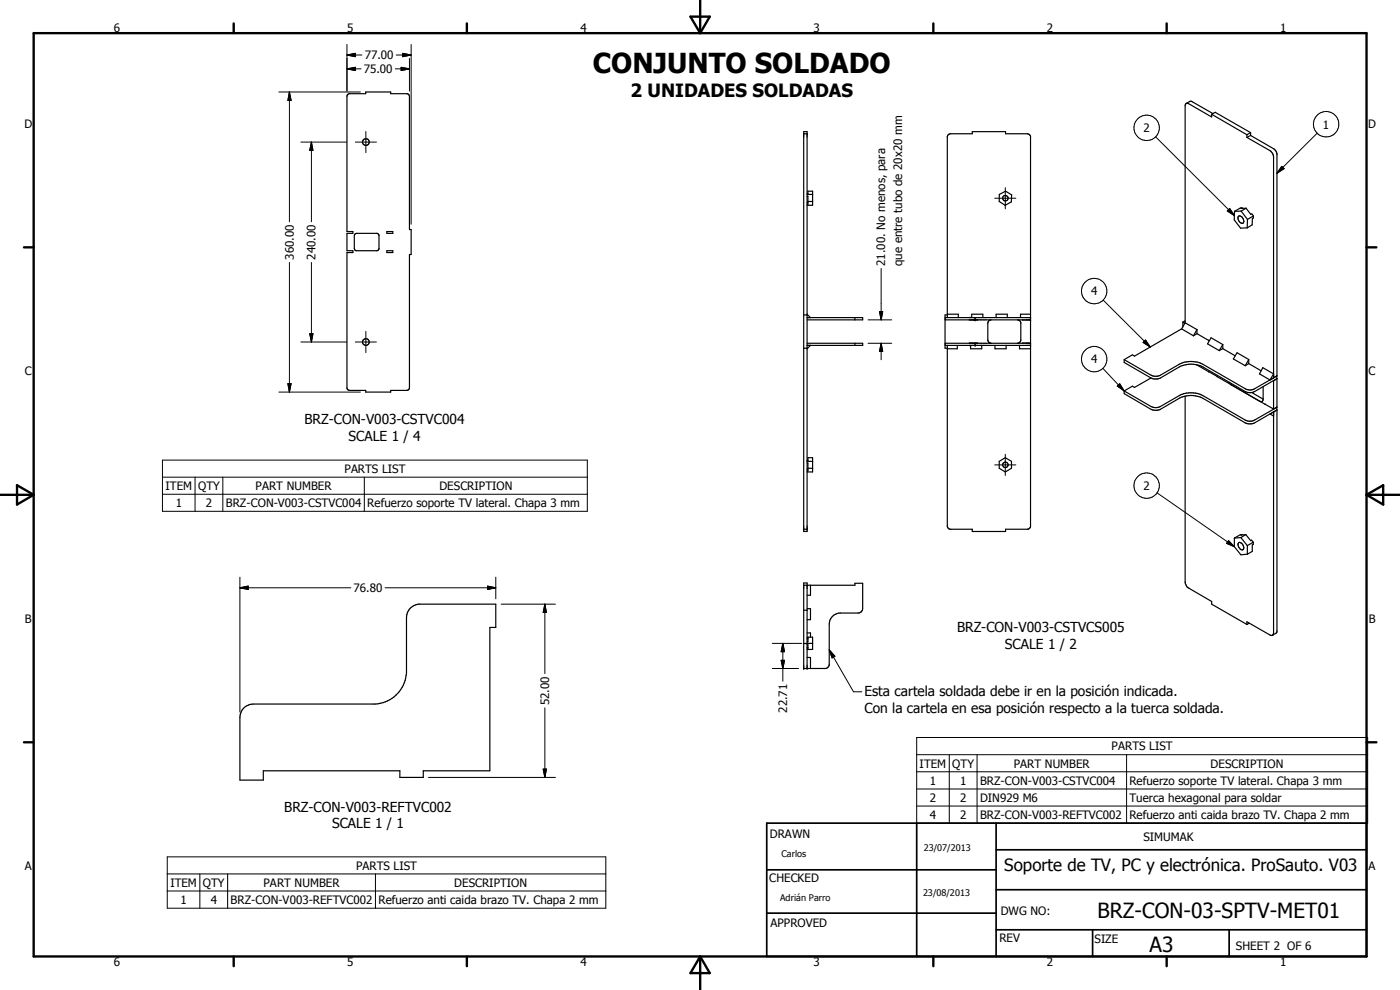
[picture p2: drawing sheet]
<svg xmlns="http://www.w3.org/2000/svg" width="420mm" height="297mm" viewBox="0 0 420 297" stroke-linecap="round" stroke-linejoin="round" font-family="sans-serif">
<g fill="none" stroke="#000" stroke-width=".35">
<path d="M104.2 28.5l.7-.4h4.9v-.5h7.5v.5l5 .1 .6 .7v40h.5v7.5h-.5v40l-.6 .7h-5v.5h-7.5v-.5h-4.9l-.7-.5-.1-40.8h1.8v-.6h-1.8v-5.2h1.8v-.5h-1.8zM241.2 39.5h1v120h-1zM356 31l-.3 .7v65.2M356 31l.7 .1 6.9 4v-.8M356 31l1.1-.6h.5l6.4 3.7M363.6 34.3l10.6 6.1M363.6 34.3l1.1-.6 10.6 6.1M375.3 39.8v.8M375.3 39.8l-1.1 .6M241.2 40.1h1M242.2 58.9h.3v2.4h-.3M242.2 58.1h.3v-.7h1.4v4.2h-1.7"/>
<path d="M242.2 58.3h1.7M299.9 58.3l1.9-.9 1.8 1.1-.1 2.1-1.8 1-1.8-1.1zM374.2 41.2l7 4 .8 1.1 .2 .7v66.4l-1 .6M374.2 40.4v.8M375.3 40.6l7.1 4.1 .8 1.5v66.5l-1 .6M375.3 40.6l-1.1 .6M106.5 70.2l.4-.2 6.5 .1 .3 .5v4.3l-.5 .3h-6.3l-.4-.1-.2-.6v-3.8zM116.1 69.5h1.8v.5h-1.8zM116.1 75.2h1.8v.6h-1.8zM242.2 60.8h.3M242.5 60.5h1.4M370.5 63.4l-.1 2.6 1.9 2.5 2-.1"/>
<path d="M371.7 64.9a1.41 1.41 0 0 1 1.3 2.1 1.47 1.47 0 0 1-1.3-2.1zM372.5 63.3l1.9 2.5M372.5 63.3l-2 .1M372.8 62.4l-.2 .1M372.8 62.4l-.3 .1h1.5M372.8 62.4h-.5l-1.8 1M374 62.5l1.4 1.8 .3-.1 .5 .6M374 62.5l-1.5 .8M374.4 65.8l-.1 2.6M376.2 64.8l-.1 .6-.2 .2-.1 1.9-1.5 .9M376.2 64.8l-1.8 1M241.2 94.5h1"/>
<path d="M242.2 95.3h16.7v.7h-16.7M242.2 94.3l1 1M256.6 95.3v.7M284.3 95.3l.1-54.6 .9-.6h6.5v-.6h10v.6l6.7 .1 .8 .7v62l-2.4 .1M284.3 94.5h-.7v10h.7M284.3 94.3h3.3v1M290.9 96h2.4M290.9 95.2v.1M291.6 95.3v-1h3.4v1M292.6 95.3v.7M297.5 96l-.7 .2-.4 .7v5.1l.4 .7 .7 .3M298.9 95.3v-1h3.4v1"/>
<path d="M305.3 96l.7 .2 .4 .6v5.4l-.3 .4-.8 .4M306.9 96h2.4M309.3 95.3h-25.6v.7h25.6M309.3 94.3h-3v1M354.6 98.7l-14.1 8.1-.7-.3-2.4 1.4M354.6 98.7l3.6 2.1M355 96.6l.6 .4M355 96.6v1.5M355.7 96.3l-.7 .3M355.7 96.9l-1.1 1.8M355.7 96.9l3.5 2M359.2 98.9l-1 1.9"/>
<path d="M359.2 98.9v1.2M241.2 104.5h1M242.2 103h16.7v.6h-16.7M243.2 103.6l-1 1M256.6 103v.6M284.3 103.6v54.4l.8 .8h6.7v.7h10v-.7h6.7l.8-.8v-55h-25.6v.6h25.6M287.3 103.6v1h-3M290.9 103h2.4M290.9 103.6l.4 .1M291.3 103.6v1h3.3v-1M292.6 103v.6M298.6 103.6v1h3.4v-1"/>
<path d="M306 103.6v1h3.3M337.4 107.9l8 4.7a3.1 3.1 0 0 0 2.9 0l5.6-3.3a7.9 7.9 0 0 1 7.1 0l12.7 7.3a2.79 2.79 0 0 0 2.8 0l6.7-3.8M337.4 107.9v.9l8 4.6M337.4 117.3v.8l8 4.7a3.5 3.5 0 0 0 2.9 0l6-3.5 1.4-.4M337.4 117.3l8 4.7a3.1 3.1 0 0 0 2.9 0l5.6-3.3a7.9 7.9 0 0 1 7.1 0l13.6 7.7h1.1l.8-.4 6.7-3.8M345.4 113.4l.9 .3 1.7-.2 5.9-3.4a7.9 7.9 0 0 1 7.1 0l12.7 7.4 .6 .2 1.4 .1M345.4 113.4l-4.9 2.8-.7-.3-2.4 1.4M355.7 118.9l.1 56.2 .7 1.2 7.1 4.2v.8l10.6 6.1M355.7 118.9a7.9 7.9 0 0 1 5.3 .6l12.7 7.4 .9 .3h1.1l.8-.3 6.7-3.9v-.8M359.1 109.4l3.6 2.1M359.2 100.1l3.5 2.1M359.2 100.1l-1 .7"/>
<path d="M362.7 102.1v.1M362.7 111.5l2.6 1.4M362.7 102.1l.3 .1M362.7 111.5h.1M365.3 112.9v.1M365.3 112.9l14.5 8.4M367 104.6l3.7 2.2M367 103.4l-3.5-2.1-1.1 1.9 3.5 2M367 103.4l-1.1 1.8M367 104.6l-1.1 .6M367 103.4v1.2M368.8 114.7l.7 .7 8.5 5a.66 .66 0 0 0 .8 0 .66 .66 0 0 0 .3-.6"/>
<path d="M374.8 109.1l3.7 2.2M374.8 107.9l-3.5-2.1-1.1 1.9 3.5 2M374.8 107.9l-1.1 1.8M374.8 109.1l-1.1 .6M374.8 107.9v1.2M375.7 117.8l3.4 2M379 110.3l3.2 1.9-1 1.8-3.2-1.8zM379.1 116v3.8M382.2 114.2v.1M382.2 114.3v8.4M383.1 112.8h.1M383.2 113.6h.1"/>
<path d="M383.2 113.6l-6.7 3.9-.8 .3M383.2 112.8v.8M383.2 113.6v8.5l-1 .6M383.2 113.6l-1 .7M242.2 138.1h.3v-.8h1.4v4.3h-1.7M242.2 138.9h.3v2.4h-.3M242.2 138.4h1.7M299.9 138.4l1.8-1.1 1.9 1.1v2.1l-1.9 1.1-1.8-1.1zM379.7 121.3h.1M379.7 121.3l2.5 1.4M382.2 123.6v66.3l-.3 .7M382.2 123.6l-1 .6 1 .6"/>
<path d="M383.1 122.2h.1M383.2 123h.1M383.2 123v66.5l-.1 .4-1.2 .7M383.2 123l-1 .6M241.2 158.8h1M242.2 140.8h.3M242.5 140.5h1.4M241.2 175.6h15.4v-.6h2.3v7.6a1.37 1.37 0 0 1-1.4 1.3h-5.7a3.4 3.4 0 0 0-2.9 3.3v12.3l-.2 .5-.9 .6h-6.6v-25.7h1v25.7M243.2 175.6v3h-1M370.4 161.5v2.5l2 2.5 1.9-.2M371.7 162.9a1.31 1.31 0 0 1 1.3 .6 1.31 1.31 0 0 1-.1 1.5 1.53 1.53 0 0 1-1.2-2.1zM372.4 161.3l1.9 2.4"/>
<path d="M372.4 161.3l-2 .2M372.7 160.4l-.1 .1M372.7 160.4l-.3 .1 1.5-.1M372.7 160.4h-.5l-1.8 1.1M373.9 160.4l1.5 1.8 .2-.1 .5 .6M373.9 160.4l-1.5 .9M374.3 163.7v2.6M376.1 162.7v.6l-.3 .2v1.9l-1.5 .9M376.1 162.7l-1.8 1M241.2 183.1h1M242.2 193.5h.3v1.4M242.2 191.2h1.7v3.7h-1.7"/>
<path d="M242.2 194.4h.3M242.2 191.6h.3M242.2 191.7h.3M242.2 182.6h1v3.3h-1M242.2 189.9h1v1.3M242.2 197.3h1v3.3M242.5 191.2v1.4h-.3M243.9 193l-2.7 .1M374.2 187.4v-.8l7 3.9 .7 .1M374.9 187l-.7 .4M73 212.6l1.2-.9 1.8-.5h36.8a10.1 10.1 0 0 0 9.2-9.2v-16.7a4.1 4.1 0 0 1 3.5-4h23.3v7h-1.8v43h-20v2h-7v-2h-41v2.8h-7v-18.8l.5-1.9z"/>
<circle cx="109.8" cy="42.6" r="1.01"/>
<circle cx="301.7" cy="59.5" r=".82"/>
<circle cx="109.8" cy="102.6" r="1"/>
<circle cx="301.7" cy="139.5" r=".81"/>
</g>
<g fill="#000">
<circle cx="292.6" cy="96" r=".18"/>
<circle cx="292.6" cy="95.3" r=".18"/>
<circle cx="309.3" cy="96" r=".18"/>
<circle cx="309.3" cy="95.3" r=".18"/>
<circle cx="292.6" cy="103.6" r=".18"/>
<circle cx="292.6" cy="103" r=".18"/>
<circle cx="309.3" cy="103.6" r=".18"/>
<circle cx="309.3" cy="103" r=".18"/>
<circle cx="241.2" cy="158.8" r=".18"/>
<circle cx="242.2" cy="158.8" r=".18"/>
<circle cx="241.2" cy="200.6" r=".18"/>
<circle cx="242.2" cy="200.6" r=".18"/>
</g>
<g fill="none" stroke="#000" stroke-width=".71">
<path d="M10.1 9.9h400v277.1h-400zM70.1 7v2.9M140.1 7v2.9M207.2 5h5.8l-2.9 4.9zM210.1 0v9.9M280.1 7v2.9M350.1 7v2.9M7.2 74.2h2.9M410.1 74.2h3M.1 148.5h10M5.1 145.6l5 2.9-5 2.9zM410.1 148.5h10"/>
<path d="M410.1 148.5l5-2.9v5.8zM7.2 222.7h2.9M410.1 222.7h3M70.1 287v2.9M140.1 287v2.9M210.1 287v10M210.1 287l2.9 5h-5.8zM280.1 287v2.9M350.1 287v2.9"/>
</g>
<path d="M230.1 247h180v40h-180zM275.1 247v40M298.9 255h111.2M298.9 247v40M230.1 274h68.8M230.1 261h68.8M298.9 279h111.2M298.9 267h111.2M327.9 279v8M368.9 279v8" fill="none" stroke="#000" stroke-width=".51"/>
<g fill="none" stroke="#000" stroke-width=".3">
<path d="M104.1 16.5l2.5-.5v1zM104.1 16.5h4.5M104.1 13.3v14M118.9 16.5h4.5M120.9 16l2.5 .5-2.5 .5zM122.9 17.5v9.8M123.4 13.3v54M83.7 27.6h24.5M86.9 27.6l.5 2.5h-1zM86.9 27.6v38.9M104.1 20.7l2.5-.5v1zM104.1 20.7h4.3"/>
<path d="M109.8 39.5v6.3M118.6 20.7h4.3M120.4 20.2l2.5 .5-2.5 .5zM395.3 40l-12.1 12M90.3 42.6h13.7M93.5 42.6l.4 2.5h-.9zM93.5 42.6v23.9M106.6 42.6h6.4M298.5 59.5h6.4M301.7 56.3v6.4M346.8 41.1l23.6 23.6M384.7 49.9l.7 .7-2.2 1.4z"/>
<path d="M86.9 78.7v38.9M93.5 78.7v23.9M368.3 63.3l.8-.7 1.3 2.1zM369.1 62.6l1.3 2.1-2.1-1.4zM109.8 99.4v6.4M260.5 96h7.1M263.9 93.5h1l-.5 2.5zM264.4 80.6v15.4M331.1 90l14.1 14.1M83.7 117.6h24.5M86.4 115.1h1l-.5 2.5zM90.3 102.6h13.7"/>
<path d="M93 100.1h.9l-.4 2.5zM106.6 102.6h6.4M260.5 103h7.1M264.4 103l.5 2.5h-1zM264.4 103v4.9M331 110.5l6.4 6.8M335.3 115.8l.7-.7 1.4 2.2zM343.1 102.7l.7-.7 1.4 2.1zM343.8 102l1.4 2.1-2.1-1.4zM48.8 138h127.5v15.4h-127.5zM298.5 139.5h6.4M301.7 136.3v6.4"/>
<path d="M48.8 143.2h127.5M48.8 148.3h127.5M58.5 143.2v10.2M66.9 143.2v10.2M109.3 143.2v10.2M347.2 147.9l23.2 16.1M72 176.4l2.5-.5v1zM72 176.4h33.3M72 173.2v40.5M115.6 176.4h33.2M146.3 175.9l2.5 .5-2.5 .5zM148.8 173.2v6.5"/>
<path d="M368.7 162.2l1.7 1.8-2.3-1zM150.4 181.3h16.3M163.5 181.3l.5 2.5h-1zM163.5 181.3v20.8M231.8 193h8.8M234.4 198.1h1l-.5 2.5zM234.9 193l.5 2.5h-1zM234.9 193v11.4M248.9 195l1.7 1.9-.9 .5zM248.9 195l7.2 12.6h2.5M163.5 212.4v20.9M231.8 200.6h7.9"/>
<path d="M128.6 233.3h38.1M163 230.8h1l-.5 2.5zM275.1 221.3h135.4v25.7h-135.4zM275.1 226.4h135.4M275.1 231.6h135.4M275.1 236.7h135.4M284.9 226.4v20.6M293.2 226.4v20.6M338.1 226.4v20.6M50.2 257.1h131.6v15.4h-131.6zM275.1 241.9h135.4M50.2 262.2h131.6"/>
<path d="M50.2 267.3h131.6M60 262.2v10.3M68.3 262.2v10.3M112.7 262.2v10.3"/>
<circle cx="344.1" cy="38.4" r="3.8"/>
<circle cx="398" cy="37.3" r="3.8"/>
<circle cx="328.4" cy="87.3" r="3.8"/>
<circle cx="328.4" cy="107.7" r="3.8"/>
<circle cx="344.1" cy="145.7" r="3.8"/>
</g>
<g fill="#000">
<path d="M104.1 16.5l2.5-.5v1zM120.9 16l2.5 .5-2.5 .5zM86.9 27.6l.5 2.5h-1zM104.1 20.7l2.5-.5v1zM120.4 20.2l2.5 .5-2.5 .5zM93.5 42.6l.4 2.5h-.9zM384.7 49.9l.7 .7-2.2 1.4zM369.1 62.6l1.3 2.1-2.1-1.4zM263.9 93.5h1l-.5 2.5zM86.4 115.1h1l-.5 2.5zM93 100.1h.9l-.4 2.5zM264.4 103l.5 2.5h-1z"/>
<path d="M335.3 115.8l.7-.7 1.4 2.2zM343.8 102l1.4 2.1-2.1-1.4zM72 176.4l2.5-.5v1zM146.3 175.9l2.5 .5-2.5 .5zM368.7 162.2l1.7 1.8-2.3-1zM163.5 181.3l.5 2.5h-1zM234.4 198.1h1l-.5 2.5zM234.9 193l.5 2.5h-1zM248.9 195l1.7 1.9-.9 .5zM163 230.8h1l-.5 2.5z"/>
</g>
<text font-size="8.2" x="177.9" y="21.8">CONJUNTO SOLDADO</text>
<g font-size="6.3">
<text x="329.4" y="275.4">BRZ-CON-03-SPTV-MET01</text>
<text x="345" y="285.6">A3</text>
</g>
<text font-size="5.5" x="189.2" y="29.2">2 UNIDADES SOLDADAS</text>
<text font-size="5.1" x="301.4" y="261.3">Soporte de TV, PC y electrónica. ProSauto. V03</text>
<g font-size="4.1">
<text x="91.4" y="127.3">BRZ-CON-V003-CSTVC004</text>
<text x="104.6" y="132.2">SCALE 1 / 4</text>
<text x="287.2" y="189.7">BRZ-CON-V003-CSTVCS005</text>
<text x="301.6" y="194.6">SCALE 1 / 2</text>
<text x="259.4" y="208.8">Esta cartela soldada debe ir en la posición indicada.</text>
<text x="259.4" y="213.8">Con la cartela en esa posición respecto a la tuerca soldada.</text>
<text x="85.3" y="243.6">BRZ-CON-V003-REFTVC002</text>
<text x="99.6" y="248.6">SCALE 1 / 1</text>
</g>
<g font-size="3.5">
<text x="34.2" y="9.6">6</text>
<text x="104.2" y="9.6">5</text>
<text x="174.2" y="9.6">4</text>
<text x="244.2" y="9.6">3</text>
<text x="314.2" y="9.6">2</text>
<text x="384.2" y="9.6">1</text>
<text x="109.5" y="17.8">77.00</text>
<text x="109.2" y="22">75.00</text>
<text x="7.3" y="38.4">D</text>
<text x="343.2" y="39.7">2</text>
<text x="397" y="38.6">1</text>
<text x="410.6" y="38.4">D</text>
<text x="88.2" y="77.9" transform="rotate(-90 88.2 77.9)">360.00</text>
<text x="94.7" y="77.9" transform="rotate(-90 94.7 77.9)">240.00</text>
<text x="265.7" y="79.8" transform="rotate(-90 265.7 79.8)">21.00. No menos, para</text>
<text x="270.7" y="79.8" transform="rotate(-90 270.7 79.8)">que entre tubo de 20x20 mm</text>
<text x="327.4" y="88.6">4</text>
<text x="7.4" y="112.6">C</text>
<text x="327.4" y="109.1">4</text>
<text x="410.7" y="112.6">C</text>
<text x="103.4" y="141.9">PARTS LIST</text>
<text x="49.7" y="147">ITEM</text>
<text x="59.5" y="147.1">QTY</text>
<text x="76.7" y="147">PART NUMBER</text>
<text x="131.9" y="147.1">DESCRIPTION</text>
<text x="343.2" y="147.1">2</text>
<text x="52.7" y="152.1">1</text>
<text x="61.8" y="152.2">2</text>
<text x="67.8" y="152.2">BRZ-CON-V003-CSTVC004</text>
<text x="110.2" y="152.2">Refuerzo soporte TV lateral. Chapa 3 mm</text>
<text x="106.1" y="177.6">76.80</text>
<text x="7.4" y="186.9">B</text>
<text x="410.8" y="186.9">B</text>
<text x="164.8" y="211.6" transform="rotate(-90 164.8 211.6)">52.00</text>
<text x="236.3" y="213.9" transform="rotate(-90 236.3 213.9)">22.71</text>
<text x="333.6" y="225.2">PARTS LIST</text>
<text x="276" y="230.3">ITEM</text>
<text x="285.8" y="230.3">QTY</text>
<text x="304.2" y="230.3">PART NUMBER</text>
<text x="363.3" y="230.3">DESCRIPTION</text>
<text x="279" y="235.4">1</text>
<text x="288.1" y="235.4">1</text>
<text x="294.1" y="235.5">BRZ-CON-V003-CSTVC004</text>
<text x="339" y="235.5">Refuerzo soporte TV lateral. Chapa 3 mm</text>
<text x="279" y="240.6">2</text>
<text x="279" y="245.7">4</text>
<text x="288.1" y="240.6">2</text>
<text x="288.1" y="245.7">2</text>
<text x="294.1" y="240.6">DIN929 M6</text>
<text x="294.1" y="245.7">BRZ-CON-V003-REFTVC002</text>
<text x="339" y="240.6">Tuerca hexagonal para soldar</text>
<text x="339" y="245.7">Refuerzo anti caida brazo TV. Chapa 2 mm</text>
<text x="231" y="251.5">DRAWN</text>
<text x="343.1" y="252.3">SIMUMAK</text>
<text x="7.4" y="261.1">A</text>
<text x="106.9" y="260.9">PARTS LIST</text>
<text x="410.7" y="261.1">A</text>
<text x="51.1" y="266.1">ITEM</text>
<text x="60.9" y="266.1">QTY</text>
<text x="79.1" y="266.1">PART NUMBER</text>
<text x="136.3" y="266.1">DESCRIPTION</text>
<text x="230.9" y="264.6">CHECKED</text>
<text x="54.2" y="271.2">1</text>
<text x="63.2" y="271.2">4</text>
<text x="69.2" y="271.2">BRZ-CON-V003-REFTVC002</text>
<text x="113.6" y="271.3">Refuerzo anti caida brazo TV. Chapa 2 mm</text>
<text x="300.3" y="274.5">DWG NO:</text>
<text x="231.3" y="278.3">APPROVED</text>
<text x="299.9" y="282.6">REV</text>
<text x="328.5" y="283.1">SIZE</text>
<text x="370.9" y="285.1">SHEET 2 OF 6</text>
<text x="34.2" y="289.9">6</text>
<text x="104.2" y="289.9">5</text>
<text x="174.2" y="289.9">4</text>
<text x="244.2" y="289.9">3</text>
<text x="314.2" y="289.9">2</text>
<text x="384.2" y="289.9">1</text>
</g>
<g font-size="2.7">
<text x="234.5" y="257.1">Carlos</text>
<text x="277.2" y="255.3">23/07/2013</text>
<text x="277" y="268.7">23/08/2013</text>
<text x="234.1" y="270.3">Adrián Parro</text>
</g>
</svg>
